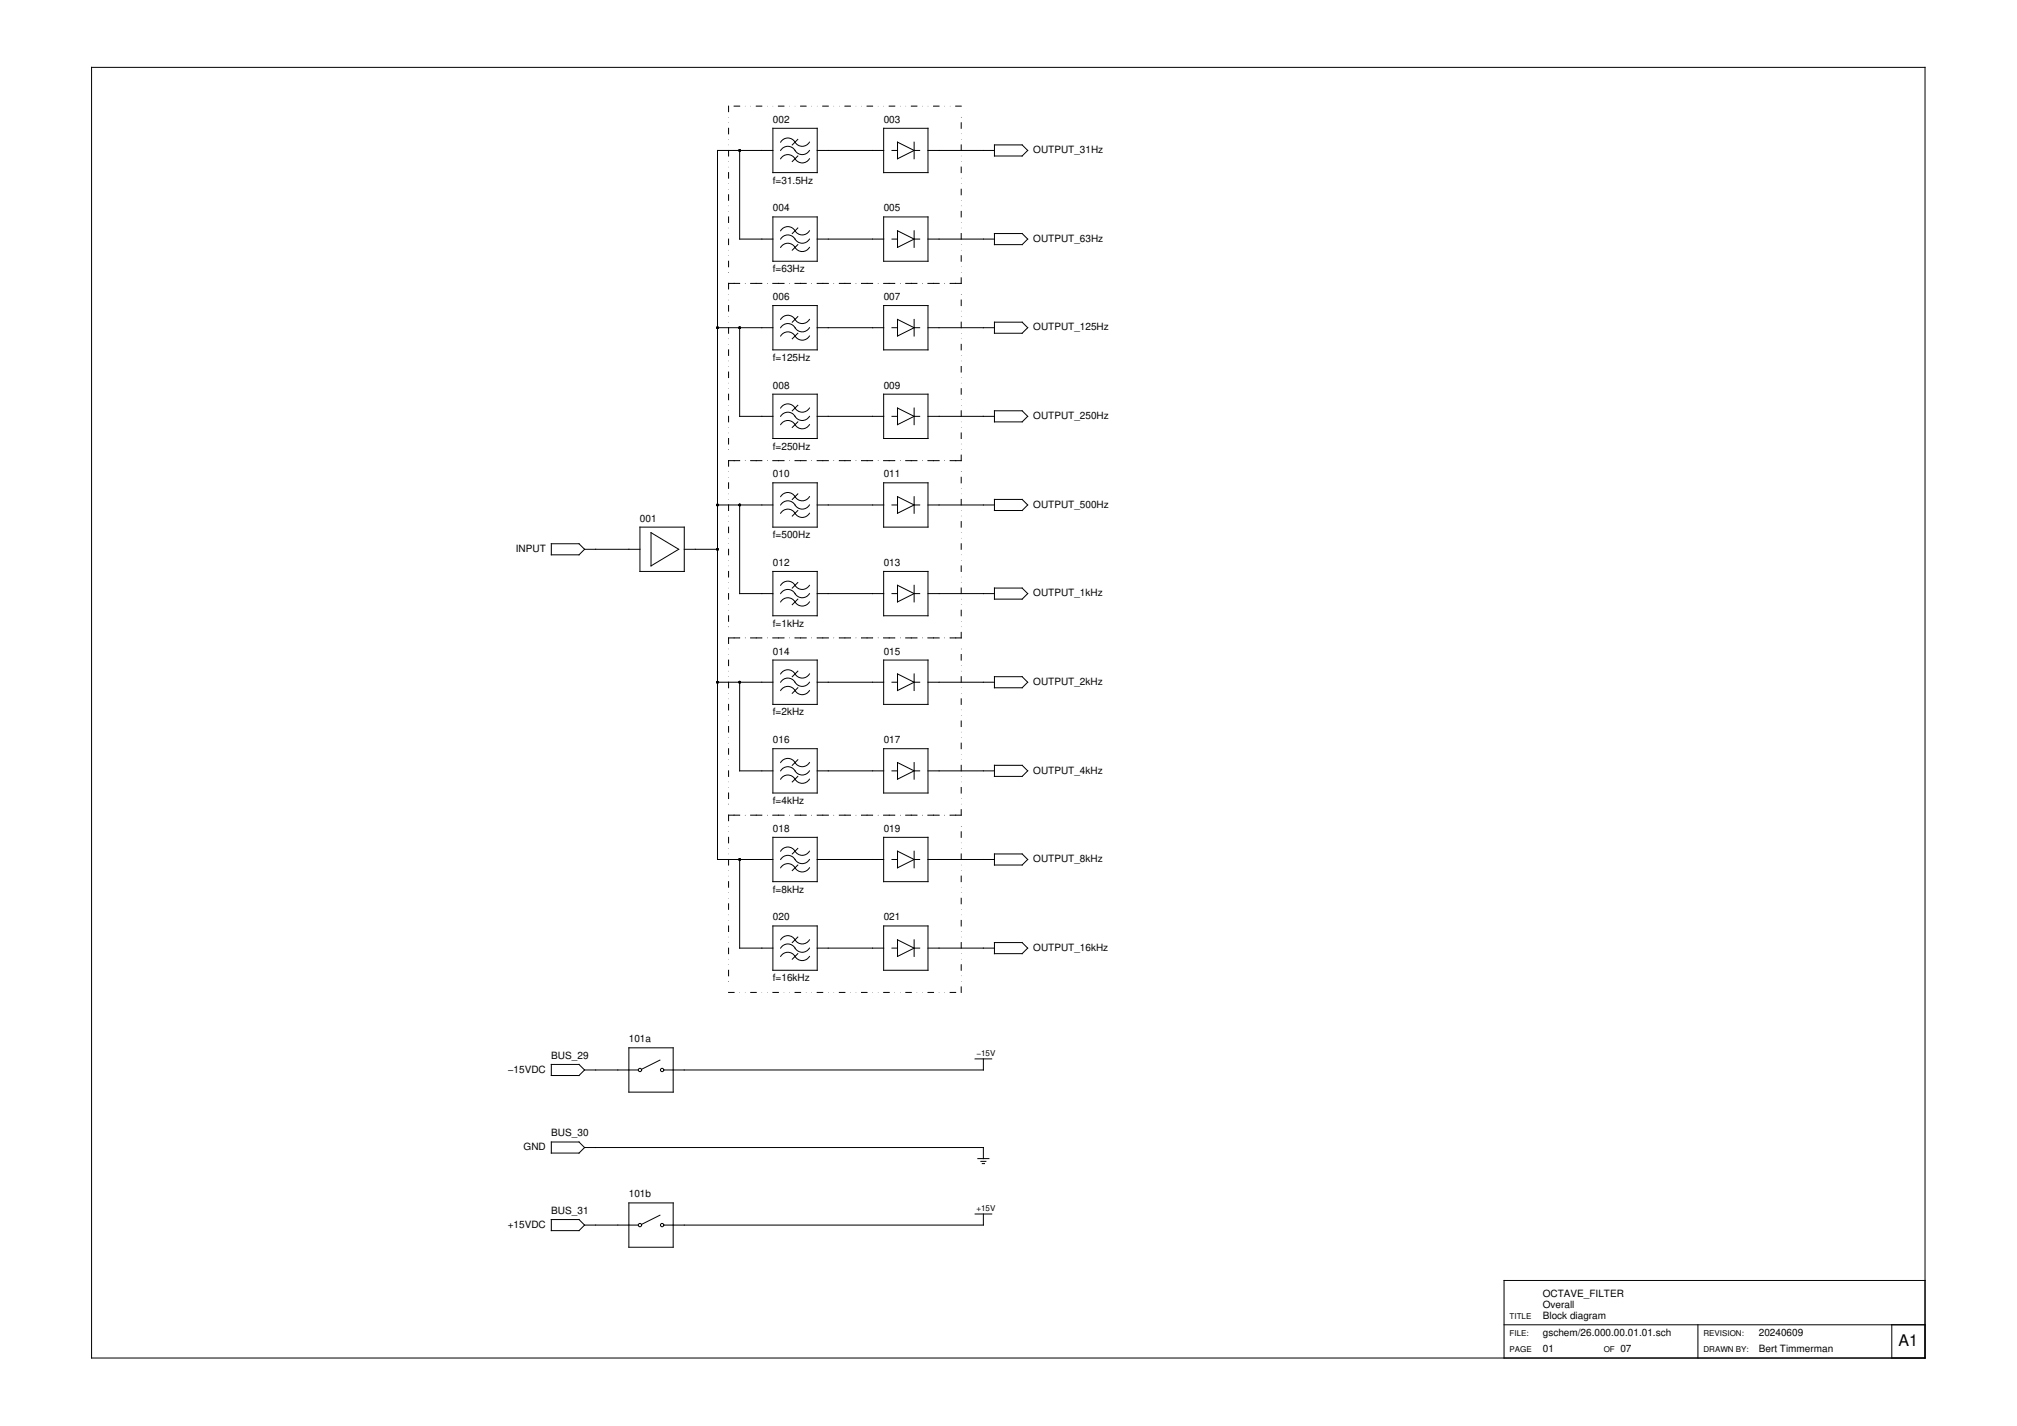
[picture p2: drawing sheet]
<svg xmlns="http://www.w3.org/2000/svg" width="420mm" height="297mm" viewBox="0 0 420 297" stroke-linecap="round" stroke-linejoin="round" font-family="sans-serif">
<g fill="none" stroke="#000" stroke-width=".21">
<path d="M19.1 14h381.9v268.9h-381.9zM151.8 22.1v1.2M151.8 26.7v1.2M151.8 31.3v1.2M151.8 36v1.1M152.9 22.1h1.2M154.1 31.3v18.5h6.9M157.5 22.1h1.2M161 26.7h9.2v9.3h-9.2zM161 31.3h-11.5v147.7h11.5M162.2 22.1h1.1M162.6 31.3a1.79 1.79 0 0 1 1.7-.8 1.79 1.79 0 0 1 1.5 1.1 1.73 1.73 0 0 0 2.8-.3"/>
<path d="M162.6 29.6a1.8 1.8 0 0 1 1.7-.8 1.8 1.8 0 0 1 1.5 1.1 1.73 1.73 0 0 0 2.8-.3M162.6 33.1a1.79 1.79 0 0 1 1.7-.9 1.79 1.79 0 0 1 1.5 1.2 1.73 1.73 0 0 0 2.8-.3M166.2 29l-1.2 1.2M166.2 32.5l-1.2 1.1M166.8 22.1h1.1M170.2 31.3h13.9M171.4 22.1h1.1M176 22.1h1.2M180.6 22.1h1.2M184.1 26.7h9.2v9.3h-9.2zM185.2 22.1h1.2M185.8 31.3h1.2"/>
<path d="M187 29.6l3.4 1.7-3.4 1.8zM189.8 22.1h1.2M190.4 31.3h1.2M190.4 29.6v3.5M193.3 31.3h13.9M194.5 22.1h1.1M199.1 22.1h1.1M200.2 25.6v1.1M200.2 30.2v1.1M200.2 34.8v1.2M200.2 39.4v1.2M207.2 30.2h5.7l1.2 1.1-1.2 1.2h-5.7z"/>
<path d="M151.8 40.6v1.1M151.8 45.2v1.1M151.8 49.8v1.2M151.8 54.4v1.2M154.1 59h-2.3v1.2M156.4 59h2.3M161 45.2h9.2v9.2h-9.2zM161 59h2.3M162.6 49.8a1.8 1.8 0 0 1 1.7-.9 1.8 1.8 0 0 1 1.5 1.2 1.73 1.73 0 0 0 2.8-.3M162.6 48.1a1.8 1.8 0 0 1 1.7-.9 1.8 1.8 0 0 1 1.5 1.2 1.73 1.73 0 0 0 2.8-.3M162.6 51.5a1.79 1.79 0 0 1 1.7-.8 1.79 1.79 0 0 1 1.5 1.1 1.73 1.73 0 0 0 2.8-.3M165.6 59h2.3"/>
<path d="M166.2 47.5l-1.2 1.1M166.2 51l-1.2 1.1M170.2 49.8h13.9M170.2 59h2.3M174.8 59h2.4M179.5 59h2.3M184.1 45.2h9.2v9.2h-9.2zM184.1 59h2.3M185.8 49.8h1.2M187 48.1l3.4 1.7-3.4 1.7zM188.7 59h2.3M190.4 49.8h1.2"/>
<path d="M190.4 48.1v3.4M193.3 49.8h13.9M193.3 59h2.3M200.2 57.9v1.1h-2.3M200.2 44v1.2M200.2 48.6v1.2M200.2 53.3v1.1M207.2 48.6h5.7l1.2 1.2-1.2 1.2h-5.7zM149.5 68.3h11.5M151.8 63.6v1.2M151.8 68.3v1.1M151.8 72.9v1.1"/>
<path d="M151.8 77.5v1.1M154.1 68.3v18.4h6.9M161 63.6h9.2v9.3h-9.2zM162.6 68.3a1.8 1.8 0 0 1 1.7-.9 1.8 1.8 0 0 1 1.5 1.2 1.73 1.73 0 0 0 2.8-.3M162.6 66.5a1.8 1.8 0 0 1 1.7-.8 1.8 1.8 0 0 1 1.5 1.1 1.73 1.73 0 0 0 2.8-.3M162.6 70a1.79 1.79 0 0 1 1.7-.9 1.79 1.79 0 0 1 1.5 1.2 1.73 1.73 0 0 0 2.8-.3M166.2 66l-1.2 1.1M166.2 69.4l-1.2 1.2M170.2 68.3h13.9M184.1 63.6h9.2v9.3h-9.2zM185.8 68.3h1.2M187 66.5l3.4 1.8-3.4 1.7z"/>
<path d="M190.4 68.3h1.2M190.4 66.5v3.5M193.3 68.3h13.9M200.2 62.5v1.1M200.2 67.1v1.2M200.2 71.7v1.2M200.2 76.3v1.2M207.2 67.1h5.7l1.2 1.2-1.2 1.1h-5.7zM151.8 82.1v1.2M151.8 86.7v1.2M151.8 91.3v1.2M154.1 96h-2.3v1.1"/>
<path d="M156.4 96h2.3M161 82.1h9.2v9.2h-9.2zM161 96h2.3M162.6 86.7a1.8 1.8 0 0 1 1.7-.8 1.8 1.8 0 0 1 1.5 1.1 1.73 1.73 0 0 0 2.8-.3M162.6 85a1.8 1.8 0 0 1 1.7-.9 1.8 1.8 0 0 1 1.5 1.2 1.73 1.73 0 0 0 2.8-.3M162.6 88.5a1.79 1.79 0 0 1 1.7-.9 1.79 1.79 0 0 1 1.5 1.2 1.73 1.73 0 0 0 2.8-.3M165.6 96h2.3M166.2 84.4l-1.2 1.2M166.2 87.9l-1.2 1.1M170.2 86.7h13.9M170.2 96h2.3M174.8 96h2.4"/>
<path d="M179.5 96h2.3M184.1 82.1h9.2v9.2h-9.2zM184.1 96h2.3M185.8 86.7h1.2M187 85l3.4 1.7-3.4 1.8zM188.7 96h2.3M190.4 86.7h1.2M190.4 85v3.5M193.3 86.7h13.9M193.3 96h2.3M200.2 81v1.1M200.2 85.6v1.1"/>
<path d="M200.2 90.2v1.1M200.2 94.8v1.2h-2.3M200.2 99.4v1.2M207.2 85.6h5.7l1.2 1.1-1.2 1.2h-5.7zM114.8 113.3h5.8l1.2 1.1-1.2 1.2h-5.8zM121.8 114.4h11.5M133.3 109.8h9.2v9.2h-9.2zM135.6 111l5.8 3.4-5.8 3.5zM142.5 114.4h7M149.5 105.2h11.5M151.8 100.6v1.1M151.8 105.2v1.1"/>
<path d="M151.8 109.8v1.2M151.8 114.4v1.2M151.8 119v1.2M154.1 105.2v18.4h6.9M161 119h9.2v9.3h-9.2zM161 100.6h9.2v9.2h-9.2zM162.6 105.2a1.8 1.8 0 0 1 1.7-.9 1.8 1.8 0 0 1 1.5 1.2 1.73 1.73 0 0 0 2.8-.3M162.6 103.5a1.8 1.8 0 0 1 1.7-.9 1.8 1.8 0 0 1 1.5 1.2 1.73 1.73 0 0 0 2.8-.3M162.6 106.9a1.79 1.79 0 0 1 1.7-.8 1.79 1.79 0 0 1 1.5 1.1 1.73 1.73 0 0 0 2.8-.3M166.2 102.9l-1.2 1.1M166.2 106.3l-1.2 1.2M170.2 105.2h13.9"/>
<path d="M184.1 119h9.2v9.3h-9.2zM184.1 100.6h9.2v9.2h-9.2zM185.8 105.2h1.2M187 103.5l3.4 1.7-3.4 1.7zM190.4 105.2h1.2M190.4 103.5v3.4M193.3 105.2h13.9M200.2 104v1.2M200.2 108.6v1.2M200.2 113.3v1.1M200.2 117.9v1.1M207.2 104h5.7l1.2 1.2-1.2 1.1h-5.7z"/>
<path d="M151.8 123.6v1.2M151.8 128.3v1.1M151.8 137.5v1.1M154.1 132.9h-2.3v1.1M156.4 132.9h2.3M161 137.5h9.2v9.2h-9.2zM161 132.9h2.3M162.6 123.6a1.8 1.8 0 0 1 1.7-.8 1.8 1.8 0 0 1 1.5 1.1 1.73 1.73 0 0 0 2.8-.3M162.6 121.9a1.8 1.8 0 0 1 1.7-.8 1.8 1.8 0 0 1 1.5 1.1 1.73 1.73 0 0 0 2.8-.3M162.6 125.4a1.8 1.8 0 0 1 1.7-.9 1.8 1.8 0 0 1 1.5 1.2 1.73 1.73 0 0 0 2.8-.3M165.6 132.9h2.3M166.2 121.3l-1.2 1.2"/>
<path d="M166.2 124.8l-1.2 1.2M166.2 139.8l-1.2 1.2M170.2 123.6h13.9M170.2 132.9h2.3M174.8 132.9h2.4M179.5 132.9h2.3M184.1 137.5h9.2v9.2h-9.2zM184.1 132.9h2.3M185.8 123.6h1.2M187 121.9l3.4 1.7-3.4 1.8zM188.7 132.9h2.3M190.4 123.6h1.2"/>
<path d="M190.4 121.9v3.5M193.3 123.6h13.9M193.3 132.9h2.3M200.2 122.5v1.1M200.2 127.1v1.2M200.2 131.7v1.2h-2.3M200.2 136.3v1.2M207.2 122.5h5.7l1.2 1.1-1.2 1.2h-5.7zM149.5 142.1h11.5M151.8 142.1v1.2M151.8 146.7v1.2M151.8 151.3v1.2"/>
<path d="M151.8 156v1.1M154.1 142.1v18.5h6.9M161 156h9.2v9.2h-9.2zM162.6 142.1a1.8 1.8 0 0 1 1.7-.8 1.8 1.8 0 0 1 1.5 1.1 1.73 1.73 0 0 0 2.8-.3M162.6 140.4a1.8 1.8 0 0 1 1.7-.9 1.8 1.8 0 0 1 1.5 1.2 1.73 1.73 0 0 0 2.8-.3M162.6 143.8a1.8 1.8 0 0 1 1.7-.8 1.8 1.8 0 0 1 1.5 1.1 1.73 1.73 0 0 0 2.8-.3M162.6 158.8a1.8 1.8 0 0 1 1.7-.8 1.8 1.8 0 0 1 1.5 1.1 1.73 1.73 0 0 0 2.8-.3M166.2 143.3l-1.2 1.1M166.2 158.3l-1.2 1.1M170.2 142.1h13.9M184.1 156h9.2v9.2h-9.2zM185.8 142.1h1.2"/>
<path d="M187 140.4l3.4 1.7-3.4 1.7zM187 158.8l3.4 1.8-3.4 1.7zM190.4 142.1h1.2M190.4 140.4v3.4M190.4 158.8v3.5M193.3 142.1h13.9M200.2 141v1.1M200.2 145.6v1.1M200.2 150.2v1.1M200.2 154.8v1.2M200.2 159.4v1.2M207.2 141h5.7l1.2 1.1-1.2 1.2h-5.7z"/>
<path d="M207.2 159.4h5.7l1.2 1.2-1.2 1.1h-5.7zM151.8 160.6v1.1M151.8 165.2v1.1M151.8 174.4v1.2M151.8 179v1.2M154.1 179v18.5h6.9M154.1 169.8h-2.3v1.2M156.4 169.8h2.3M161 174.4h9.2v9.2h-9.2zM161 169.8h2.3M162.6 179a1.8 1.8 0 0 1 1.7-.8 1.8 1.8 0 0 1 1.5 1.1 1.73 1.73 0 0 0 2.8-.3M162.6 177.3a1.8 1.8 0 0 1 1.7-.9 1.8 1.8 0 0 1 1.5 1.2 1.73 1.73 0 0 0 2.8-.3"/>
<path d="M162.6 160.6a1.79 1.79 0 0 1 1.7-.9 1.79 1.79 0 0 1 1.5 1.2 1.73 1.73 0 0 0 2.8-.3M162.6 162.3a1.8 1.8 0 0 1 1.7-.9 1.8 1.8 0 0 1 1.5 1.2 1.73 1.73 0 0 0 2.8-.3M165.6 169.8h2.3M166.2 176.7l-1.2 1.2M166.2 161.7l-1.2 1.2M170.2 179h13.9M170.2 160.6h13.9M170.2 169.8h2.3M174.8 169.8h2.4M179.5 169.8h2.3M184.1 174.4h9.2v9.2h-9.2zM184.1 169.8h2.3"/>
<path d="M185.8 179h1.2M185.8 160.6h1.2M187 177.3l3.4 1.7-3.4 1.8zM188.7 169.8h2.3M190.4 179h1.2M190.4 160.6h1.2M190.4 177.3v3.5M193.3 179h13.9M193.3 160.6h13.9M193.3 169.8h2.3M200.2 164v1.2M200.2 168.6v1.2h-2.3"/>
<path d="M200.2 173.3v1.1M200.2 177.9v1.1M207.2 177.9h5.7l1.2 1.1-1.2 1.2h-5.7zM151.8 183.6v1.2M151.8 188.3v1.1M151.8 192.9v1.1M151.8 197.5v1.1M161 192.9h9.2v9.2h-9.2zM162.6 180.8a1.8 1.8 0 0 1 1.7-.9 1.8 1.8 0 0 1 1.5 1.2 1.73 1.73 0 0 0 2.8-.3M162.6 197.5a1.79 1.79 0 0 1 1.7-.9 1.79 1.79 0 0 1 1.5 1.2 1.73 1.73 0 0 0 2.8-.3M162.6 195.8a1.8 1.8 0 0 1 1.7-.9 1.8 1.8 0 0 1 1.5 1.2 1.73 1.73 0 0 0 2.8-.3M162.6 199.2a1.8 1.8 0 0 1 1.7-.8 1.8 1.8 0 0 1 1.5 1.1 1.73 1.73 0 0 0 2.8-.3"/>
<path d="M166.2 180.2l-1.2 1.1M166.2 195.2l-1.2 1.1M166.2 198.6l-1.2 1.2M170.2 197.5h13.9M184.1 192.9h9.2v9.2h-9.2zM185.8 197.5h1.2M187 195.8l3.4 1.7-3.4 1.7zM190.4 197.5h1.2M190.4 195.8v3.4M193.3 197.5h13.9M200.2 182.5v1.1M200.2 187.1v1.2"/>
<path d="M200.2 191.7v1.2M200.2 196.3v1.2M207.2 196.3h5.7l1.2 1.2-1.2 1.1h-5.7zM131 218.3h9.2v9.2h-9.2zM151.8 202.1v1.2M151.8 206.7h1.1M156.4 206.7h1.1M161 206.7h1.2M165.6 206.7h1.2M170.2 206.7h1.2M174.8 206.7h1.2M179.5 206.7h1.1"/>
<path d="M184.1 206.7h1.1M188.7 206.7h1.1M193.3 206.7h1.2M197.9 206.7h1.2M200.2 201v1.1M200.2 205.6v1.1M114.8 221.7h5.8l1.2 1.2-1.2 1.1h-5.8zM114.8 237.9h5.8l1.2 1.1-1.2 1.2h-5.8zM121.8 222.9h11.2M121.8 239h83v2.3M137.5 220.8l-3.9 1.9M203.1 220.6h3.5"/>
<path d="M204.8 220.6v2.3h-66.5M114.8 254h5.8l1.2 1.2-1.2 1.1h-5.8zM121.8 255.2h11.2M131 250.6h9.2v9.2h-9.2zM137.5 253.1l-3.9 1.9M203.1 252.9h3.5M203.7 241.3h2.3M204.3 241.9h1.1M204.6 242.4h.5M204.8 252.9v2.3h-66.5M313.3 276h87.7M353.7 276v6.9"/>
<path d="M394.1 276v6.9M401 266.7h-87.7v16.2"/>
<circle cx="133.3" cy="222.9" r=".35"/>
<circle cx="137.9" cy="222.9" r=".35"/>
<circle cx="133.3" cy="255.2" r=".35"/>
<circle cx="137.9" cy="255.2" r=".35"/>
</g>
<g fill="#000">
<circle cx="151.8" cy="38.3" r=".06"/>
<circle cx="151.8" cy="29" r=".06"/>
<circle cx="151.8" cy="30.2" r=".06"/>
<circle cx="151.8" cy="39.4" r=".06"/>
<circle cx="151.8" cy="25.6" r=".06"/>
<circle cx="151.8" cy="34.8" r=".06"/>
<circle cx="151.8" cy="24.4" r=".06"/>
<circle cx="151.8" cy="33.6" r=".06"/>
<circle cx="154.1" cy="31.3" r=".29"/>
<circle cx="155.2" cy="22.1" r=".06"/>
<circle cx="156.4" cy="22.1" r=".06"/>
<circle cx="159.8" cy="22.1" r=".06"/>
<circle cx="161" cy="22.1" r=".06"/>
<circle cx="164.5" cy="22.1" r=".06"/>
<circle cx="165.6" cy="22.1" r=".06"/>
<circle cx="169.1" cy="22.1" r=".06"/>
<circle cx="170.2" cy="22.1" r=".06"/>
<circle cx="173.7" cy="22.1" r=".06"/>
<circle cx="174.8" cy="22.1" r=".06"/>
<circle cx="178.3" cy="22.1" r=".06"/>
<circle cx="179.5" cy="22.1" r=".06"/>
<circle cx="182.9" cy="22.1" r=".06"/>
<circle cx="184.1" cy="22.1" r=".06"/>
<circle cx="187.5" cy="22.1" r=".06"/>
<circle cx="188.7" cy="22.1" r=".06"/>
<circle cx="192.2" cy="22.1" r=".06"/>
<circle cx="193.3" cy="22.1" r=".06"/>
<circle cx="196.8" cy="22.1" r=".06"/>
<circle cx="197.9" cy="22.1" r=".06"/>
<circle cx="200.2" cy="38.3" r=".06"/>
<circle cx="200.2" cy="29" r=".06"/>
<circle cx="200.2" cy="37.1" r=".06"/>
<circle cx="200.2" cy="27.9" r=".06"/>
<circle cx="200.2" cy="24.4" r=".06"/>
<circle cx="200.2" cy="32.5" r=".06"/>
<circle cx="200.2" cy="33.6" r=".06"/>
<circle cx="151.8" cy="47.5" r=".06"/>
<circle cx="151.8" cy="42.9" r=".06"/>
<circle cx="151.8" cy="48.6" r=".06"/>
<circle cx="151.8" cy="52.1" r=".06"/>
<circle cx="151.8" cy="56.7" r=".06"/>
<circle cx="151.8" cy="53.3" r=".06"/>
<circle cx="151.8" cy="44" r=".06"/>
<circle cx="154.1" cy="59" r=".06"/>
<circle cx="155.2" cy="59" r=".06"/>
<circle cx="156.4" cy="59" r=".06"/>
<circle cx="158.7" cy="59" r=".06"/>
<circle cx="159.8" cy="59" r=".06"/>
<circle cx="161" cy="59" r=".06"/>
<circle cx="163.3" cy="59" r=".06"/>
<circle cx="164.5" cy="59" r=".06"/>
<circle cx="165.6" cy="59" r=".06"/>
<circle cx="167.9" cy="59" r=".06"/>
<circle cx="169.1" cy="59" r=".06"/>
<circle cx="170.2" cy="59" r=".06"/>
<circle cx="172.5" cy="59" r=".06"/>
<circle cx="173.7" cy="59" r=".06"/>
<circle cx="174.8" cy="59" r=".06"/>
<circle cx="177.2" cy="59" r=".06"/>
<circle cx="178.3" cy="59" r=".06"/>
<circle cx="179.5" cy="59" r=".06"/>
<circle cx="181.8" cy="59" r=".06"/>
<circle cx="182.9" cy="59" r=".06"/>
<circle cx="184.1" cy="59" r=".06"/>
<circle cx="186.4" cy="59" r=".06"/>
<circle cx="187.5" cy="59" r=".06"/>
<circle cx="188.7" cy="59" r=".06"/>
<circle cx="191" cy="59" r=".06"/>
<circle cx="192.2" cy="59" r=".06"/>
<circle cx="193.3" cy="59" r=".06"/>
<circle cx="195.6" cy="59" r=".06"/>
<circle cx="196.8" cy="59" r=".06"/>
<circle cx="197.9" cy="59" r=".06"/>
<circle cx="200.2" cy="47.5" r=".06"/>
<circle cx="200.2" cy="56.7" r=".06"/>
<circle cx="200.2" cy="46.3" r=".06"/>
<circle cx="200.2" cy="42.9" r=".06"/>
<circle cx="200.2" cy="52.1" r=".06"/>
<circle cx="200.2" cy="41.7" r=".06"/>
<circle cx="200.2" cy="51" r=".06"/>
<circle cx="200.2" cy="55.6" r=".06"/>
<circle cx="149.5" cy="68.3" r=".29"/>
<circle cx="151.8" cy="75.2" r=".06"/>
<circle cx="151.8" cy="79.8" r=".06"/>
<circle cx="151.8" cy="67.1" r=".06"/>
<circle cx="151.8" cy="70.6" r=".06"/>
<circle cx="151.8" cy="66" r=".06"/>
<circle cx="151.8" cy="61.3" r=".06"/>
<circle cx="151.8" cy="76.3" r=".06"/>
<circle cx="151.8" cy="62.5" r=".06"/>
<circle cx="151.8" cy="71.7" r=".06"/>
<circle cx="154.1" cy="68.3" r=".29"/>
<circle cx="200.2" cy="78.6" r=".06"/>
<circle cx="200.2" cy="75.2" r=".06"/>
<circle cx="200.2" cy="79.8" r=".06"/>
<circle cx="200.2" cy="66" r=".06"/>
<circle cx="200.2" cy="70.6" r=".06"/>
<circle cx="200.2" cy="61.3" r=".06"/>
<circle cx="200.2" cy="69.4" r=".06"/>
<circle cx="200.2" cy="74" r=".06"/>
<circle cx="200.2" cy="64.8" r=".06"/>
<circle cx="151.8" cy="93.6" r=".06"/>
<circle cx="151.8" cy="89" r=".06"/>
<circle cx="151.8" cy="85.6" r=".06"/>
<circle cx="151.8" cy="84.4" r=".06"/>
<circle cx="151.8" cy="98.3" r=".06"/>
<circle cx="151.8" cy="81" r=".06"/>
<circle cx="151.8" cy="99.4" r=".06"/>
<circle cx="151.8" cy="90.2" r=".06"/>
<circle cx="154.1" cy="96" r=".06"/>
<circle cx="155.2" cy="96" r=".06"/>
<circle cx="156.4" cy="96" r=".06"/>
<circle cx="158.7" cy="96" r=".06"/>
<circle cx="159.8" cy="96" r=".06"/>
<circle cx="161" cy="96" r=".06"/>
<circle cx="163.3" cy="96" r=".06"/>
<circle cx="164.5" cy="96" r=".06"/>
<circle cx="165.6" cy="96" r=".06"/>
<circle cx="167.9" cy="96" r=".06"/>
<circle cx="169.1" cy="96" r=".06"/>
<circle cx="170.2" cy="96" r=".06"/>
<circle cx="172.5" cy="96" r=".06"/>
<circle cx="173.7" cy="96" r=".06"/>
<circle cx="174.8" cy="96" r=".06"/>
<circle cx="177.2" cy="96" r=".06"/>
<circle cx="178.3" cy="96" r=".06"/>
<circle cx="179.5" cy="96" r=".06"/>
<circle cx="181.8" cy="96" r=".06"/>
<circle cx="182.9" cy="96" r=".06"/>
<circle cx="184.1" cy="96" r=".06"/>
<circle cx="186.4" cy="96" r=".06"/>
<circle cx="187.5" cy="96" r=".06"/>
<circle cx="188.7" cy="96" r=".06"/>
<circle cx="191" cy="96" r=".06"/>
<circle cx="192.2" cy="96" r=".06"/>
<circle cx="193.3" cy="96" r=".06"/>
<circle cx="195.6" cy="96" r=".06"/>
<circle cx="196.8" cy="96" r=".06"/>
<circle cx="197.9" cy="96" r=".06"/>
<circle cx="200.2" cy="87.9" r=".06"/>
<circle cx="200.2" cy="93.6" r=".06"/>
<circle cx="200.2" cy="89" r=".06"/>
<circle cx="200.2" cy="84.4" r=".06"/>
<circle cx="200.2" cy="98.3" r=".06"/>
<circle cx="200.2" cy="92.5" r=".06"/>
<circle cx="200.2" cy="83.3" r=".06"/>
<circle cx="149.5" cy="114.4" r=".29"/>
<circle cx="149.5" cy="105.2" r=".29"/>
<circle cx="151.8" cy="107.5" r=".06"/>
<circle cx="151.8" cy="102.9" r=".06"/>
<circle cx="151.8" cy="113.3" r=".06"/>
<circle cx="151.8" cy="112.1" r=".06"/>
<circle cx="151.8" cy="104" r=".06"/>
<circle cx="151.8" cy="108.6" r=".06"/>
<circle cx="151.8" cy="117.9" r=".06"/>
<circle cx="151.8" cy="116.7" r=".06"/>
<circle cx="154.1" cy="105.2" r=".29"/>
<circle cx="200.2" cy="115.6" r=".06"/>
<circle cx="200.2" cy="106.3" r=".06"/>
<circle cx="200.2" cy="102.9" r=".06"/>
<circle cx="200.2" cy="107.5" r=".06"/>
<circle cx="200.2" cy="112.1" r=".06"/>
<circle cx="200.2" cy="111" r=".06"/>
<circle cx="200.2" cy="101.7" r=".06"/>
<circle cx="200.2" cy="116.7" r=".06"/>
<circle cx="151.8" cy="122.5" r=".06"/>
<circle cx="151.8" cy="121.3" r=".06"/>
<circle cx="151.8" cy="135.2" r=".06"/>
<circle cx="151.8" cy="136.3" r=".06"/>
<circle cx="151.8" cy="139.8" r=".06"/>
<circle cx="151.8" cy="127.1" r=".06"/>
<circle cx="151.8" cy="130.6" r=".06"/>
<circle cx="151.8" cy="126" r=".06"/>
<circle cx="154.1" cy="132.9" r=".06"/>
<circle cx="155.2" cy="132.9" r=".06"/>
<circle cx="156.4" cy="132.9" r=".06"/>
<circle cx="158.7" cy="132.9" r=".06"/>
<circle cx="159.8" cy="132.9" r=".06"/>
<circle cx="161" cy="132.9" r=".06"/>
<circle cx="163.3" cy="132.9" r=".06"/>
<circle cx="164.5" cy="132.9" r=".06"/>
<circle cx="165.6" cy="132.9" r=".06"/>
<circle cx="167.9" cy="132.9" r=".06"/>
<circle cx="169.1" cy="132.9" r=".06"/>
<circle cx="170.2" cy="132.9" r=".06"/>
<circle cx="172.5" cy="132.9" r=".06"/>
<circle cx="173.7" cy="132.9" r=".06"/>
<circle cx="174.8" cy="132.9" r=".06"/>
<circle cx="177.2" cy="132.9" r=".06"/>
<circle cx="178.3" cy="132.9" r=".06"/>
<circle cx="179.5" cy="132.9" r=".06"/>
<circle cx="181.8" cy="132.9" r=".06"/>
<circle cx="182.9" cy="132.9" r=".06"/>
<circle cx="184.1" cy="132.9" r=".06"/>
<circle cx="186.4" cy="132.9" r=".06"/>
<circle cx="187.5" cy="132.9" r=".06"/>
<circle cx="188.7" cy="132.9" r=".06"/>
<circle cx="191" cy="132.9" r=".06"/>
<circle cx="192.2" cy="132.9" r=".06"/>
<circle cx="193.3" cy="132.9" r=".06"/>
<circle cx="195.6" cy="132.9" r=".06"/>
<circle cx="196.8" cy="132.9" r=".06"/>
<circle cx="197.9" cy="132.9" r=".06"/>
<circle cx="200.2" cy="124.8" r=".06"/>
<circle cx="200.2" cy="121.3" r=".06"/>
<circle cx="200.2" cy="135.2" r=".06"/>
<circle cx="200.2" cy="139.8" r=".06"/>
<circle cx="200.2" cy="130.6" r=".06"/>
<circle cx="200.2" cy="129.4" r=".06"/>
<circle cx="200.2" cy="120.2" r=".06"/>
<circle cx="200.2" cy="138.6" r=".06"/>
<circle cx="200.2" cy="126" r=".06"/>
<circle cx="149.5" cy="142.1" r=".29"/>
<circle cx="151.8" cy="153.6" r=".06"/>
<circle cx="151.8" cy="144.4" r=".06"/>
<circle cx="151.8" cy="141" r=".06"/>
<circle cx="151.8" cy="158.3" r=".06"/>
<circle cx="151.8" cy="145.6" r=".06"/>
<circle cx="151.8" cy="159.4" r=".06"/>
<circle cx="151.8" cy="150.2" r=".06"/>
<circle cx="151.8" cy="149" r=".06"/>
<circle cx="151.8" cy="154.8" r=".06"/>
<circle cx="154.1" cy="142.1" r=".29"/>
<circle cx="200.2" cy="152.5" r=".06"/>
<circle cx="200.2" cy="153.6" r=".06"/>
<circle cx="200.2" cy="143.3" r=".06"/>
<circle cx="200.2" cy="144.4" r=".06"/>
<circle cx="200.2" cy="158.3" r=".06"/>
<circle cx="200.2" cy="149" r=".06"/>
<circle cx="200.2" cy="157.1" r=".06"/>
<circle cx="200.2" cy="147.9" r=".06"/>
<circle cx="151.8" cy="162.9" r=".06"/>
<circle cx="151.8" cy="172.1" r=".06"/>
<circle cx="151.8" cy="164" r=".06"/>
<circle cx="151.8" cy="173.3" r=".06"/>
<circle cx="151.8" cy="167.5" r=".06"/>
<circle cx="151.8" cy="177.9" r=".06"/>
<circle cx="151.8" cy="176.7" r=".06"/>
<circle cx="154.1" cy="169.8" r=".06"/>
<circle cx="154.1" cy="179" r=".29"/>
<circle cx="155.2" cy="169.8" r=".06"/>
<circle cx="156.4" cy="169.8" r=".06"/>
<circle cx="158.7" cy="169.8" r=".06"/>
<circle cx="159.8" cy="169.8" r=".06"/>
<circle cx="161" cy="169.8" r=".06"/>
<circle cx="163.3" cy="169.8" r=".06"/>
<circle cx="164.5" cy="169.8" r=".06"/>
<circle cx="165.6" cy="169.8" r=".06"/>
<circle cx="167.9" cy="169.8" r=".06"/>
<circle cx="169.1" cy="169.8" r=".06"/>
<circle cx="170.2" cy="169.8" r=".06"/>
<circle cx="172.5" cy="169.8" r=".06"/>
<circle cx="173.7" cy="169.8" r=".06"/>
<circle cx="174.8" cy="169.8" r=".06"/>
<circle cx="177.2" cy="169.8" r=".06"/>
<circle cx="178.3" cy="169.8" r=".06"/>
<circle cx="179.5" cy="169.8" r=".06"/>
<circle cx="181.8" cy="169.8" r=".06"/>
<circle cx="182.9" cy="169.8" r=".06"/>
<circle cx="184.1" cy="169.8" r=".06"/>
<circle cx="186.4" cy="169.8" r=".06"/>
<circle cx="187.5" cy="169.8" r=".06"/>
<circle cx="188.7" cy="169.8" r=".06"/>
<circle cx="191" cy="169.8" r=".06"/>
<circle cx="192.2" cy="169.8" r=".06"/>
<circle cx="193.3" cy="169.8" r=".06"/>
<circle cx="195.6" cy="169.8" r=".06"/>
<circle cx="196.8" cy="169.8" r=".06"/>
<circle cx="197.9" cy="169.8" r=".06"/>
<circle cx="200.2" cy="161.7" r=".06"/>
<circle cx="200.2" cy="162.9" r=".06"/>
<circle cx="200.2" cy="172.1" r=".06"/>
<circle cx="200.2" cy="167.5" r=".06"/>
<circle cx="200.2" cy="176.7" r=".06"/>
<circle cx="200.2" cy="166.3" r=".06"/>
<circle cx="200.2" cy="175.6" r=".06"/>
<circle cx="151.8" cy="190.6" r=".06"/>
<circle cx="151.8" cy="199.8" r=".06"/>
<circle cx="151.8" cy="181.3" r=".06"/>
<circle cx="151.8" cy="186" r=".06"/>
<circle cx="151.8" cy="195.2" r=".06"/>
<circle cx="151.8" cy="196.3" r=".06"/>
<circle cx="151.8" cy="187.1" r=".06"/>
<circle cx="151.8" cy="191.7" r=".06"/>
<circle cx="151.8" cy="182.5" r=".06"/>
<circle cx="200.2" cy="190.6" r=".06"/>
<circle cx="200.2" cy="199.8" r=".06"/>
<circle cx="200.2" cy="181.3" r=".06"/>
<circle cx="200.2" cy="195.2" r=".06"/>
<circle cx="200.2" cy="186" r=".06"/>
<circle cx="200.2" cy="194" r=".06"/>
<circle cx="200.2" cy="198.6" r=".06"/>
<circle cx="200.2" cy="184.8" r=".06"/>
<circle cx="200.2" cy="189.4" r=".06"/>
<circle cx="200.2" cy="180.2" r=".06"/>
<circle cx="151.8" cy="201" r=".06"/>
<circle cx="151.8" cy="204.4" r=".06"/>
<circle cx="154.1" cy="206.7" r=".06"/>
<circle cx="155.2" cy="206.7" r=".06"/>
<circle cx="158.7" cy="206.7" r=".06"/>
<circle cx="159.8" cy="206.7" r=".06"/>
<circle cx="163.3" cy="206.7" r=".06"/>
<circle cx="164.5" cy="206.7" r=".06"/>
<circle cx="167.9" cy="206.7" r=".06"/>
<circle cx="169.1" cy="206.7" r=".06"/>
<circle cx="172.5" cy="206.7" r=".06"/>
<circle cx="173.7" cy="206.7" r=".06"/>
<circle cx="177.2" cy="206.7" r=".06"/>
<circle cx="178.3" cy="206.7" r=".06"/>
<circle cx="181.8" cy="206.7" r=".06"/>
<circle cx="182.9" cy="206.7" r=".06"/>
<circle cx="186.4" cy="206.7" r=".06"/>
<circle cx="187.5" cy="206.7" r=".06"/>
<circle cx="191" cy="206.7" r=".06"/>
<circle cx="192.2" cy="206.7" r=".06"/>
<circle cx="195.6" cy="206.7" r=".06"/>
<circle cx="196.8" cy="206.7" r=".06"/>
<circle cx="200.2" cy="204.4" r=".06"/>
<circle cx="200.2" cy="203.3" r=".06"/>
</g>
<text font-size="3.3" x="395.5" y="280.3">A1</text>
<g font-size="2.1">
<text x="161" y="25.6">002</text>
<text x="184.1" y="25.6">003</text>
<text x="215.2" y="31.9">OUTPUT_31Hz</text>
<text x="161" y="38.3">f=31.5Hz</text>
<text x="161" y="44">004</text>
<text x="184.1" y="44">005</text>
<text x="215.2" y="50.4">OUTPUT_63Hz</text>
<text x="161" y="56.7">f=63Hz</text>
<text x="161" y="62.5">006</text>
<text x="184.1" y="62.5">007</text>
<text x="215.2" y="68.8">OUTPUT_125Hz</text>
<text x="161" y="75.2">f=125Hz</text>
<text x="161" y="81">008</text>
<text x="184.1" y="81">009</text>
<text x="215.2" y="87.3">OUTPUT_250Hz</text>
<text x="161" y="93.6">f=250Hz</text>
<text x="161" y="99.4">010</text>
<text x="184.1" y="99.4">011</text>
<text x="215.2" y="105.7">OUTPUT_500Hz</text>
<text x="133.3" y="108.6">001</text>
<text x="161" y="112.1">f=500Hz</text>
<text x="107.4" y="115">INPUT</text>
<text x="161" y="117.9">012</text>
<text x="184.1" y="117.9">013</text>
<text x="215.2" y="124.2">OUTPUT_1kHz</text>
<text x="161" y="130.6">f=1kHz</text>
<text x="161" y="136.3">014</text>
<text x="184.1" y="136.3">015</text>
<text x="215.2" y="142.7">OUTPUT_2kHz</text>
<text x="161" y="149">f=2kHz</text>
<text x="161" y="154.8">016</text>
<text x="184.1" y="154.8">017</text>
<text x="215.2" y="161.1">OUTPUT_4kHz</text>
<text x="161" y="167.5">f=4kHz</text>
<text x="161" y="173.3">018</text>
<text x="184.1" y="173.3">019</text>
<text x="215.2" y="179.6">OUTPUT_8kHz</text>
<text x="161" y="186">f=8kHz</text>
<text x="161" y="191.7">020</text>
<text x="184.1" y="191.7">021</text>
<text x="215.2" y="198.1">OUTPUT_16kHz</text>
<text x="161" y="204.4">f=16kHz</text>
<text x="114.8" y="220.6">BUS_29</text>
<text x="131" y="217.1">101a</text>
<text x="105.8" y="223.4">−15VDC</text>
<text x="109.1" y="239.6">GND</text>
<text x="114.8" y="236.7">BUS_30</text>
<text x="131" y="249.4">101b</text>
<text x="105.8" y="255.7">+15VDC</text>
<text x="114.8" y="252.9">BUS_31</text>
<text x="321.4" y="270.2">OCTAVE_FILTER</text>
<text x="321.4" y="274.8">Block diagram</text>
<text x="321.4" y="272.5">Overall</text>
<text x="321.4" y="281.7">01</text>
<text x="321.4" y="278.3">gschem/26.000.00.01.01.sch</text>
<text x="337.5" y="281.7">07</text>
<text x="366.4" y="278.3">20240609</text>
<text x="366.4" y="281.7">Bert Timmerman</text>
</g>
<g font-size="1.7">
<text x="203.4" y="220">−15V</text>
<text x="203.4" y="252.3">+15V</text>
<text x="314.5" y="274.8">TITLE</text>
<text x="314.5" y="278.3">FILE:</text>
<text x="314.5" y="281.7">PAGE</text>
<text x="334.1" y="281.7">OF</text>
<text x="354.8" y="278.3">REVISION:</text>
<text x="354.8" y="281.7">DRAWN BY:</text>
</g>
</svg>
